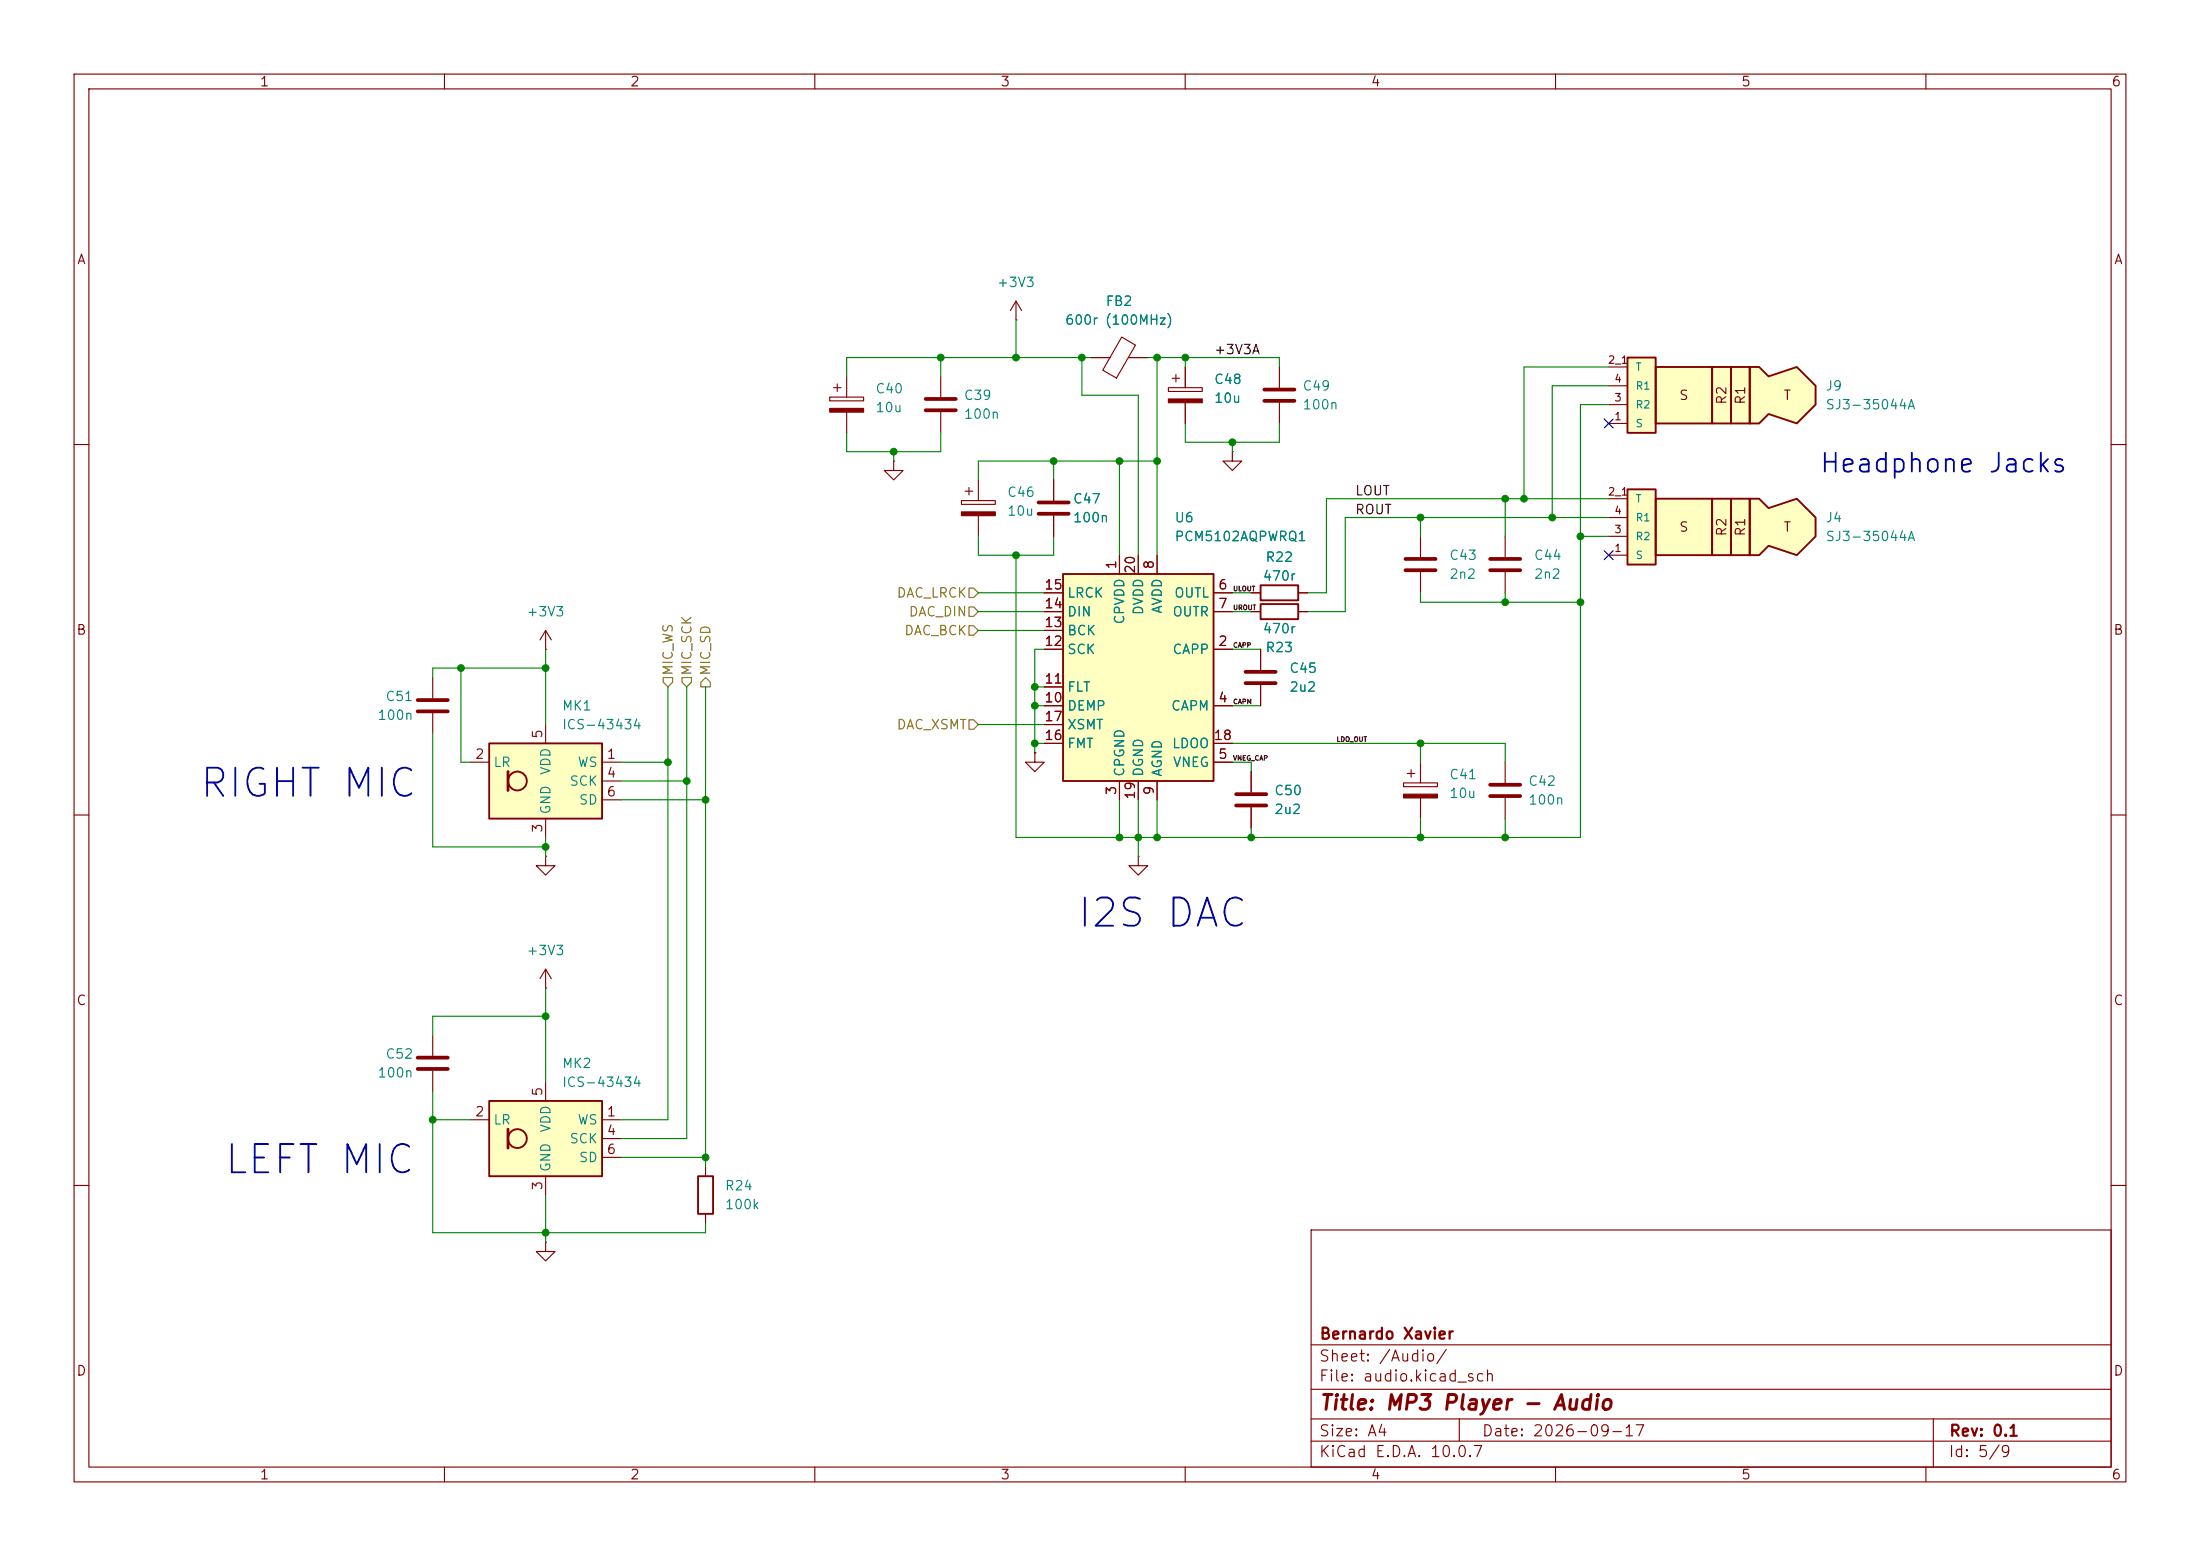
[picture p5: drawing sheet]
<svg xmlns="http://www.w3.org/2000/svg" width="297mm" height="210mm" viewBox="0 0 297 210" stroke-linecap="round" stroke-linejoin="round" font-family="sans-serif">
<g fill="none" stroke="#840000" stroke-width=".15">
<path d="M10 10h277v190h-277zM12 12h273v186h-273zM60 10v2M110 10v2M160 10v2M210 10v2M260 10v2M157.7 52.3h4.6v.5h-4.6zM158.2 51.1h1.1M158.7 50.5v1.1M160 49.5v2.8M160 54.4v2.8"/>
<path d="M172.7 49.5v2.8M172.7 54.4v2.8M10 60h2M129.8 67.6h4.6v.5h-4.6zM130.3 66.3h1M130.8 65.8v1M132.1 64.8v2.8M132.1 69.6v2.8M166.4 61v1.2h-1.3l1.3 1.3 1.2-1.3h-1.2M166.4 61h.1M285 60h2M10 110h2"/>
<path d="M203.2 102.9v2.8M203.2 107.7v2.8M285 110h2M58.4 139.7v2.8M73.7 133.4h.1M73.7 130.8l-.8 1.3M73.7 130.8l.7 1.3M73.7 130.8v2.6M58.4 144.5v2.8M95.2 157.5v1.3M10 160h2M95.2 163.8v1.3"/>
<path d="M177 166h108v32h-108zM285 160h2M60 198v2M110 198v2M160 198v2M177 194.5h108M177 191.5h108M177 187.5h108M177 181.5h108M197 191.5v3M210 198v2M260 198v2"/>
<path d="M261 191.5v6.5"/>
</g>
<path d="M170.7 52.6h4.1M170.7 54.1h4.1M201.2 105.9h4M201.2 107.4h4M56.4 142.7h4.1M56.4 144.3h4.1" fill="none" stroke="#840000" stroke-width=".51"/>
<g fill="#840000" stroke="#840000" stroke-width=".15">
<path d="M157.7 53.8h4.6v.6h-4.6z"/>
<path d="M129.8 69.1h4.6v.5h-4.6z"/>
</g>
<path d="M94.2 158.8h2.1v5h-2.1z" fill="none" stroke="#840000" stroke-width=".25"/>
<path d="M66 100.3h15.3v10.2h-15.3z" fill="#ffffc2"/>
<g fill="none" stroke="#840000" stroke-width=".25">
<path d="M66 100.3h15.3v10.2h-15.3z"/>
<circle cx="69.8" cy="105.4" r="1.27"/>
</g>
<path d="M68.6 104.1v2.6" fill="none" stroke="#840000" stroke-width=".38"/>
<path d="M120.6 62.2v1.3h-1.2l1.2 1.3 1.3-1.3h-1.3M120.6 62.2h.1M73.7 97.8v2.5M63.5 102.9h2.5M73.7 110.5v2.5M81.3 102.9h2.5M81.3 105.4h2.5M81.3 108h2.5M73.7 167.6v1.3h-1.3l1.3 1.3 1.2-1.3h-1.2M73.7 167.6h.1" fill="none" stroke="#840000" stroke-width=".15"/>
<path d="M66 148.6h15.3v10.2h-15.3z" fill="#ffffc2"/>
<g fill="none" stroke="#840000" stroke-width=".25">
<path d="M66 148.6h15.3v10.2h-15.3z"/>
<circle cx="69.8" cy="153.7" r="1.27"/>
</g>
<path d="M68.6 152.4v2.5" fill="none" stroke="#840000" stroke-width=".38"/>
<g fill="none" stroke="#840000" stroke-width=".15">
<path d="M112 53.6h4.6v.5h-4.6zM112.5 52.3h1M113 51.8v1M114.3 50.8v2.8M114.3 55.6v2.8M127 50.8v2.8M127 55.6v2.8M58.4 91.4v2.8M58.4 96.3v2.8M73.7 87.6h.1M73.7 85.1v2.5M73.7 85.1l-.8 1.3"/>
<path d="M73.7 85.1l.7 1.3M73.7 115.6v1.2h-1.3l1.3 1.3 1.2-1.3h-1.2M73.7 115.6h.1M139.7 101.6v1.3h-1.3l1.3 1.2 1.3-1.2h-1.3M139.7 101.6h.1M153.7 115.6v1.2h-1.3l1.3 1.3 1.2-1.3h-1.2M153.7 115.6h.1M63.5 151.1h2.5M73.7 146.1v2.5M73.7 158.8v2.5M81.3 151.1h2.5M81.3 153.7h2.5"/>
<path d="M81.3 156.2h2.5"/>
</g>
<path d="M125 53.8h4M125 55.4h4M56.4 94.5h4.1M56.4 96h4.1" fill="none" stroke="#840000" stroke-width=".51"/>
<path d="M112 55.1h4.6v.5h-4.6z" fill="#840000" stroke="#840000" stroke-width=".15"/>
<path d="M143.5 77.5h20.3v27.9h-20.3z" fill="#ffffc2"/>
<path d="M143.5 77.5h20.3v27.9h-20.3zM170.2 81.5h5.1v2.1h-5.1z" fill="none" stroke="#840000" stroke-width=".25"/>
<g fill="none" stroke="#840000" stroke-width=".15">
<path d="M142.2 64.8v2.8M142.2 69.6v2.8M151.1 74.9v2.6M153.7 74.9v2.6M156.2 74.9v2.6M141 87.6h2.5M141 95.3h2.5M141 80h2.5M141 82.6h2.5M141 92.7h2.5M141 85.1h2.5M141 97.8h2.5"/>
<path d="M163.8 87.6h2.6M163.8 95.3h2.6M163.8 80h2.6M163.8 82.6h2.6M168.9 82.6h1.3M170.2 87.6v2.8M170.2 92.5v2.8M175.3 82.6h1.2M141 100.3h2.5M151.1 105.4v2.6M153.7 105.4v2.6M156.2 105.4v2.6"/>
<path d="M163.8 102.9h2.6M163.8 100.3h2.6M168.9 104.1v2.8M168.9 109v2.8"/>
</g>
<path d="M140.2 67.8h4.1M140.2 69.3h4.1M168.1 90.7h4.1M168.1 92.2h4.1M166.9 107.2h4M166.9 108.7h4" fill="none" stroke="#840000" stroke-width=".51"/>
<g fill="#ffffc2">
<path d="M236.2 49.5h1.3l1.3 1.3 3.8-1.3 2.5 2.6v2.5l-2.5 2.6-3.8-1.3-1.3 1.3h-1.3z"/>
<path d="M233.7 49.5h2.5v7.7h-2.5z"/>
<path d="M231.1 49.5h2.6v7.7h-2.6z"/>
<path d="M223.5 49.5h7.6v7.7h-7.6z"/>
<path d="M219.7 48.3h3.8v10.1h-3.8z"/>
</g>
<path d="M219.7 48.3h3.8v10.1h-3.8zM223.5 49.5h7.6v7.7h-7.6zM231.1 49.5h2.6v7.7h-2.6zM233.7 49.5h2.5v7.7h-2.5zM236.2 49.5h1.3l1.3 1.3 3.8-1.3 2.5 2.6v2.5l-2.5 2.6-3.8-1.3-1.3 1.3h-1.3z" fill="none" stroke="#840000" stroke-width=".25"/>
<path d="M137.2 43.2h.1M137.2 40.6l-.8 1.3M137.2 40.6l.7 1.3M137.2 40.6v2.6M217.2 57.2h2.5M217.2 49.5h2.5M217.2 54.6h2.5M217.2 52.1h2.5M191.8 72.4v2.8M191.8 77.2v2.8M203.2 72.4v2.8M203.2 77.2v2.8" fill="none" stroke="#840000" stroke-width=".15"/>
<path d="M189.7 75.4h4.1M189.7 77h4.1M201.2 75.4h4M201.2 77h4" fill="none" stroke="#840000" stroke-width=".51"/>
<g fill="#ffffc2">
<path d="M236.2 67.3h1.3l1.3 1.3 3.8-1.3 2.5 2.6v2.5l-2.5 2.5-3.8-1.2-1.3 1.2h-1.3z"/>
<path d="M233.7 67.3h2.5v7.6h-2.5z"/>
<path d="M231.1 67.3h2.6v7.6h-2.6z"/>
<path d="M223.5 67.3h7.6v7.6h-7.6z"/>
<path d="M219.7 66h3.8v10.2h-3.8z"/>
</g>
<path d="M170.2 79h5.1v2h-5.1zM219.7 66h3.8v10.2h-3.8zM223.5 67.3h7.6v7.6h-7.6zM231.1 67.3h2.6v7.6h-2.6zM233.7 67.3h2.5v7.6h-2.5zM236.2 67.3h1.3l1.3 1.3 3.8-1.3 2.5 2.6v2.5l-2.5 2.5-3.8-1.2-1.3 1.2h-1.3z" fill="none" stroke="#840000" stroke-width=".25"/>
<g fill="none" stroke="#840000" stroke-width=".15">
<path d="M147.3 48.3h2.6M151.4 45.5l1.9 1.1-2.6 4.4-1.8-1zM152.3 48.3h2.6M160 49.5v2.8M160 54.4v2.8M142.2 64.8v2.8M142.2 69.6v2.8M151.1 74.9v2.6M153.7 74.9v2.6M156.2 74.9v2.6M217.2 74.9h2.5M217.2 67.3h2.5"/>
<path d="M217.2 72.4h2.5M217.2 69.9h2.5M141 80h2.5M141 82.6h2.5M141 87.6h2.5M141 95.3h2.5M141 92.7h2.5M141 85.1h2.5M141 97.8h2.5M163.8 80h2.6M163.8 82.6h2.6M163.8 87.6h2.6"/>
<path d="M163.8 95.3h2.6M168.9 80h1.3M168.9 82.6h1.3M170.2 87.6v2.8M170.2 92.5v2.8M175.3 80h1.2M175.3 82.6h1.2M139.7 101.6h.1M141 100.3h2.5M151.1 105.4v2.6M153.7 105.4v2.6M156.2 105.4v2.6"/>
<path d="M163.8 102.9h2.6M163.8 100.3h2.6M168.9 104.1v2.8M168.9 109v2.8M189.5 105.7h4.6v.5h-4.6zM190 104.4h1M190.5 103.9v1M191.8 102.9v2.8M191.8 107.7v2.8"/>
</g>
<path d="M189.5 107.2h4.6v.5h-4.6z" fill="#840000" stroke="#840000" stroke-width=".15"/>
<path d="M130.8 79.4h.6l.7 .6-.7 .6h-.6zM89.5 91.4h1.3v.7l-.6 .6-.7-.6zM92.1 91.4h1.2v.7l-.6 .6-.6-.6zM95.2 91.4l.7 .7v.6h-1.3v-.6zM130.8 81.9h.6l.7 .7-.7 .6h-.6zM130.8 84.5h.6l.7 .6-.7 .6h-.6zM130.8 97.2h.6l.7 .6-.7 .6h-.6z" fill="none" stroke="#848400" stroke-width=".15"/>
<g fill="none" stroke="#008400" stroke-width=".15">
<path d="M114.3 58.4v2.6h12.7v-2.6M127 48.3v2.5M137.2 43.2v5.1M146 48.3v5h7.7v21.6M147.3 48.3h-33v2.5M154.9 48.3h17.8v1.2M156.2 48.3v26.6M160 57.2v2.5h12.7v-2.5M160 48.3v1.2M166.4 59.7v1.3M217.2 54.6h-3.8v58.4h-76.2v-38.1M217.2 49.5h-11.5v17.8"/>
<path d="M217.2 52.1h-7.7v17.8M120.6 61v1.2M132.1 72.4v2.5h10.1v-2.5M142.2 62.2v2.6M151.1 62.2v12.7M156.2 62.2h-24.1v2.6M191.8 69.9v2.5M203.2 67.3v5.1M213.4 72.4h3.8M217.2 69.9h-35.6v12.7h-5.1M217.2 67.3h-38.1v12.7h-2.6M58.4 99.1v15.2h15.3"/>
<path d="M62.2 90.2v12.7h1.3M73.7 90.2h-15.3v1.2M73.7 87.6v10.2M90.2 92.7v58.4h-6.4M92.7 92.7v61h-8.9M95.2 92.7v64.8M132.1 82.6h8.9M132.1 80h8.9M132.1 97.8h8.9M132.1 85.1h8.9M139.7 95.3h1.3M139.7 92.7h1.3"/>
<path d="M141 87.6h-1.3v14M166.4 95.3h3.8M166.4 82.6h2.5M166.4 80h2.5M166.4 87.6h3.8M191.8 80v1.3h21.6M203.2 80v1.3M73.7 113v2.6M83.8 108h11.4M83.8 102.9h6.4M83.8 105.4h8.9M139.7 100.3h1.3"/>
<path d="M151.1 108v5M153.7 108v7.6M156.2 108v5M166.4 100.3h36.8v2.6M166.4 102.9h2.5v1.2M168.9 111.8v1.2M191.8 100.3v2.6M191.8 110.5v2.5M203.2 110.5v2.5M73.7 137.2h-15.3v2.5M73.7 133.4v12.7M58.4 147.3v19.1h36.8v-1.3"/>
<path d="M58.4 151.1h5.1M83.8 156.2h11.4M73.7 161.3v6.3"/>
</g>
<path d="M216.6 56.5l1.2 1.3M217.8 56.5l-1.2 1.3M216.6 74.3l1.2 1.2M217.8 74.3l-1.2 1.2" fill="none" stroke="#000084" stroke-width=".15"/>
<g fill="#008400" stroke="#008400" stroke-width=".14">
<circle cx="191.8" cy="100.3" r=".46"/>
<circle cx="191.8" cy="113" r=".46"/>
<circle cx="203.2" cy="67.3" r=".46"/>
<circle cx="213.4" cy="81.3" r=".46"/>
<circle cx="213.4" cy="72.4" r=".46"/>
<circle cx="203.2" cy="81.3" r=".46"/>
<circle cx="209.5" cy="69.9" r=".46"/>
<circle cx="205.7" cy="67.3" r=".46"/>
<circle cx="203.2" cy="113" r=".46"/>
<circle cx="191.8" cy="69.9" r=".46"/>
<circle cx="73.7" cy="137.2" r=".46"/>
<circle cx="95.2" cy="156.2" r=".46"/>
<circle cx="90.2" cy="102.9" r=".46"/>
<circle cx="73.7" cy="90.2" r=".46"/>
<circle cx="95.2" cy="108" r=".46"/>
<circle cx="92.7" cy="105.4" r=".46"/>
<circle cx="73.7" cy="166.4" r=".46"/>
<circle cx="58.4" cy="151.1" r=".46"/>
<circle cx="73.7" cy="114.3" r=".46"/>
<circle cx="62.2" cy="90.2" r=".46"/>
<circle cx="156.2" cy="113" r=".46"/>
<circle cx="168.9" cy="113" r=".46"/>
<circle cx="151.1" cy="113" r=".46"/>
<circle cx="153.7" cy="113" r=".46"/>
<circle cx="137.2" cy="74.9" r=".46"/>
<circle cx="139.7" cy="95.3" r=".46"/>
<circle cx="139.7" cy="92.7" r=".46"/>
<circle cx="139.7" cy="100.3" r=".46"/>
<circle cx="127" cy="48.3" r=".46"/>
<circle cx="137.2" cy="48.3" r=".46"/>
<circle cx="120.6" cy="61" r=".46"/>
<circle cx="151.1" cy="62.2" r=".46"/>
<circle cx="166.4" cy="59.7" r=".46"/>
<circle cx="160" cy="48.3" r=".46"/>
<circle cx="156.2" cy="48.3" r=".46"/>
<circle cx="156.2" cy="62.2" r=".46"/>
<circle cx="146" cy="48.3" r=".46"/>
<circle cx="142.2" cy="62.2" r=".46"/>
</g>
<g font-size="3.8" fill="#0000c2">
<text x="26.7" y="108.6">RIGHT MIC</text>
<text x="145.2" y="126.1">I2S DAC</text>
<text x="30" y="159.4">LEFT MIC</text>
</g>
<text font-size="2.5" fill="#0000c2" x="245.5" y="64.4">Headphone Jacks</text>
<text font-size="2" fill="#840000" x="178" y="190.8">Title: MP3 Player - Audio</text>
<g font-size="1.5" fill="#840000">
<text x="178" y="184.1">Sheet: /Audio/</text>
<text x="178" y="181.1">Bernardo Xavier</text>
<text x="178" y="186.8">File: audio.kicad_sch</text>
<text x="178" y="197">KiCad E.D.A. 10.0.7</text>
<text x="178" y="194.2">Size: A4</text>
<text x="200" y="194.2">Date: 2026-09-17</text>
<text x="263" y="197">Id: 5/9</text>
<text x="263" y="194.2">Rev: 0.1</text>
</g>
<g font-size="1.3" fill="#840000">
<text x="35" y="12">1</text>
<text x="85" y="12">2</text>
<text x="135" y="12">3</text>
<text x="185" y="12">4</text>
<text x="235" y="12">5</text>
<text x="285" y="12">6</text>
<text x="10.3" y="36">A</text>
<text x="285.3" y="36">A</text>
<text x="226.6" y="54.3">S</text>
<text x="233.4" y="54.7" transform="rotate(-90 233.4 54.7)">R2</text>
<text x="235.9" y="54.7" transform="rotate(-90 235.9 54.7)">R1</text>
<text x="240.7" y="54.3">T</text>
<text x="151" y="76.9" transform="rotate(-90 151 76.9)">1</text>
<text x="153.5" y="77.5" transform="rotate(-90 153.5 77.5)">20</text>
<text x="156.1" y="76.9" transform="rotate(-90 156.1 76.9)">8</text>
<text x="226.6" y="72.1">S</text>
<text x="233.4" y="72.5" transform="rotate(-90 233.4 72.5)">R2</text>
<text x="235.9" y="72.5" transform="rotate(-90 235.9 72.5)">R1</text>
<text x="240.7" y="72.1">T</text>
<text x="140.9" y="82.4">14</text>
<text x="140.9" y="79.9">15</text>
<text x="164.4" y="79.9">6</text>
<text x="164.4" y="82.4">7</text>
<text x="10.2" y="86">B</text>
<text x="140.9" y="87.5">12</text>
<text x="140.9" y="85">13</text>
<text x="164.4" y="87.5">2</text>
<text x="285.2" y="86">B</text>
<text x="140.9" y="95.1">10</text>
<text x="140.9" y="92.6">11</text>
<text x="164.4" y="95.1">4</text>
<text x="73.5" y="99.8" transform="rotate(-90 73.5 99.8)">5</text>
<text x="140.9" y="100.2">16</text>
<text x="140.9" y="97.7">17</text>
<text x="163.8" y="100.2">18</text>
<text x="64" y="102.7">2</text>
<text x="81.8" y="102.7">1</text>
<text x="81.8" y="105.3">4</text>
<text x="81.8" y="107.8">6</text>
<text x="151" y="107.4" transform="rotate(-90 151 107.4)">3</text>
<text x="156.1" y="107.4" transform="rotate(-90 156.1 107.4)">9</text>
<text x="164.4" y="102.7">5</text>
<text x="73.5" y="112.5" transform="rotate(-90 73.5 112.5)">3</text>
<text x="153.5" y="108" transform="rotate(-90 153.5 108)">19</text>
<text x="10.2" y="136">C</text>
<text x="285.2" y="136">C</text>
<text x="73.5" y="148.1" transform="rotate(-90 73.5 148.1)">5</text>
<text x="64" y="151">2</text>
<text x="81.8" y="151">1</text>
<text x="81.8" y="153.5">4</text>
<text x="73.5" y="160.8" transform="rotate(-90 73.5 160.8)">3</text>
<text x="81.8" y="156.1">6</text>
<text x="10.2" y="186">D</text>
<text x="285.2" y="186">D</text>
<text x="35" y="200">1</text>
<text x="85" y="200">2</text>
<text x="135" y="200">3</text>
<text x="185" y="200">4</text>
<text x="235" y="200">5</text>
<text x="285" y="200">6</text>
</g>
<g font-size="1.3" fill="#008484">
<text x="134.5" y="39.1">+3V3</text>
<text x="149.2" y="41.6">FB2</text>
<text x="143.7" y="44.1">600r (100MHz)</text>
<text x="118.1" y="53.4">C40</text>
<text x="163.8" y="52.1">C48</text>
<text x="175.8" y="53">C49</text>
<text x="246.4" y="53">J9</text>
<text x="118.1" y="56">10u</text>
<text x="130" y="54.3">C39</text>
<text x="130" y="56.8">100n</text>
<text x="163.8" y="54.7">10u</text>
<text x="175.8" y="55.6">100n</text>
<text x="246.4" y="55.6">SJ3-35044A</text>
<text x="135.9" y="67.4">C46</text>
<text x="135.9" y="69.9">10u</text>
<text x="144.8" y="68.3">C47</text>
<text x="144.8" y="70.8">100n</text>
<text x="158.5" y="70.8">U6</text>
<text x="246.4" y="70.8">J4</text>
<text x="158.5" y="73.4">PCM5102AQPWRQ1</text>
<text x="170.7" y="76.1">R22</text>
<text x="195.6" y="75.9">C43</text>
<text x="207" y="75.9">C44</text>
<text x="246.4" y="73.4">SJ3-35044A</text>
<text x="71" y="83.5">+3V3</text>
<text x="144" y="83.5">DIN</text>
<text x="144" y="81">LRCK</text>
<text x="154.6" y="83.1" transform="rotate(-90 154.6 83.1)">DVDD</text>
<text x="157.2" y="82.9" transform="rotate(-90 157.2 82.9)">AVDD</text>
<text x="158.2" y="83.5">OUTR</text>
<text x="158.4" y="81">OUTL</text>
<text x="170.4" y="78.7">470r</text>
<text x="195.6" y="78.4">2n2</text>
<text x="207" y="78.4">2n2</text>
<text x="144" y="88.6">SCK</text>
<text x="144" y="86.1">BCK</text>
<text x="152.1" y="84.4" transform="rotate(-90 152.1 84.4)">CPVDD</text>
<text x="158.2" y="88.6">CAPP</text>
<text x="170.4" y="85.8">470r</text>
<text x="170.7" y="88.3">R23</text>
<text x="52" y="94.9">C51</text>
<text x="144" y="93.7">FLT</text>
<text x="174" y="91.1">C45</text>
<text x="174" y="93.7">2u2</text>
<text x="50.9" y="97.5">100n</text>
<text x="75.8" y="96.2">MK1</text>
<text x="75.8" y="98.8">ICS-43434</text>
<text x="144" y="96.2">DEMP</text>
<text x="144" y="101.3">FMT</text>
<text x="144" y="98.8">XSMT</text>
<text x="158" y="96.2">CAPM</text>
<text x="158.1" y="101.3">LDOO</text>
<text x="66.5" y="103.8">LR</text>
<text x="74.6" y="104.7" transform="rotate(-90 74.6 104.7)">VDD</text>
<text x="76.8" y="106.4">SCK</text>
<text x="77.9" y="103.8">WS</text>
<text x="152.1" y="104.9" transform="rotate(-90 152.1 104.9)">CPGND</text>
<text x="154.6" y="104.9" transform="rotate(-90 154.6 104.9)">DGND</text>
<text x="157.2" y="104.9" transform="rotate(-90 157.2 104.9)">AGND</text>
<text x="158.3" y="103.8">VNEG</text>
<text x="171.9" y="107.6">C50</text>
<text x="195.6" y="105.5">C41</text>
<text x="206.2" y="106.4">C42</text>
<text x="74.6" y="110" transform="rotate(-90 74.6 110)">GND</text>
<text x="78.1" y="108.9">SD</text>
<text x="171.9" y="110.2">2u2</text>
<text x="195.6" y="108">10u</text>
<text x="206.2" y="108.9">100n</text>
<text x="71" y="129.2">+3V3</text>
<text x="52" y="143.2">C52</text>
<text x="50.9" y="145.7">100n</text>
<text x="75.8" y="144.5">MK2</text>
<text x="75.8" y="147">ICS-43434</text>
<text x="66.5" y="152.1">LR</text>
<text x="74.6" y="153" transform="rotate(-90 74.6 153)">VDD</text>
<text x="76.8" y="154.6">SCK</text>
<text x="77.9" y="152.1">WS</text>
<text x="74.6" y="158.3" transform="rotate(-90 74.6 158.3)">GND</text>
<text x="78.1" y="157.2">SD</text>
<text x="97.8" y="161">R24</text>
<text x="97.8" y="163.5">100k</text>
</g>
<g font-size="1.3">
<text x="163.8" y="48.1">+3V3A</text>
<text x="182.9" y="69.7">ROUT</text>
<text x="182.9" y="67.2">LOUT</text>
</g>
<g font-size="1.3" fill="#848400">
<text x="121" y="81">DAC_LRCK</text>
<text x="122.6" y="83.5">DAC_DIN</text>
<text x="122" y="86.1">DAC_BCK</text>
<text x="91.1" y="91.3" transform="rotate(-90 91.1 91.3)">MIC_WS</text>
<text x="93.7" y="91.3" transform="rotate(-90 93.7 91.3)">MIC_SCK</text>
<text x="96.2" y="91.3" transform="rotate(-90 96.2 91.3)">MIC_SD</text>
<text x="121" y="98.8">DAC_XSMT</text>
</g>
<g font-size="1" fill="#840000">
<text x="217" y="49.3">2_1</text>
<text x="217.9" y="51.9">4</text>
<text x="217.9" y="57">1</text>
<text x="217.9" y="54.4">3</text>
<text x="217" y="67.1">2_1</text>
<text x="217.9" y="69.7">4</text>
<text x="217.9" y="74.7">1</text>
<text x="217.9" y="72.2">3</text>
</g>
<g font-size="1" fill="#008484">
<text x="220.7" y="50.3">T</text>
<text x="220.7" y="52.8">R1</text>
<text x="220.7" y="57.9">S</text>
<text x="220.7" y="55.4">R2</text>
<text x="220.7" y="68.1">T</text>
<text x="220.7" y="70.6">R1</text>
<text x="220.7" y="75.7">S</text>
<text x="220.7" y="73.2">R2</text>
</g>
<g font-size=".6">
<text x="166.4" y="82.5">UROUT</text>
<text x="166.4" y="79.9">ULOUT</text>
<text x="166.4" y="87.6">CAPP</text>
<text x="166.4" y="95.2">CAPM</text>
<text x="180.4" y="100.3">LDO_OUT</text>
<text x="166.4" y="102.8">VNEG_CAP</text>
</g>
</svg>
